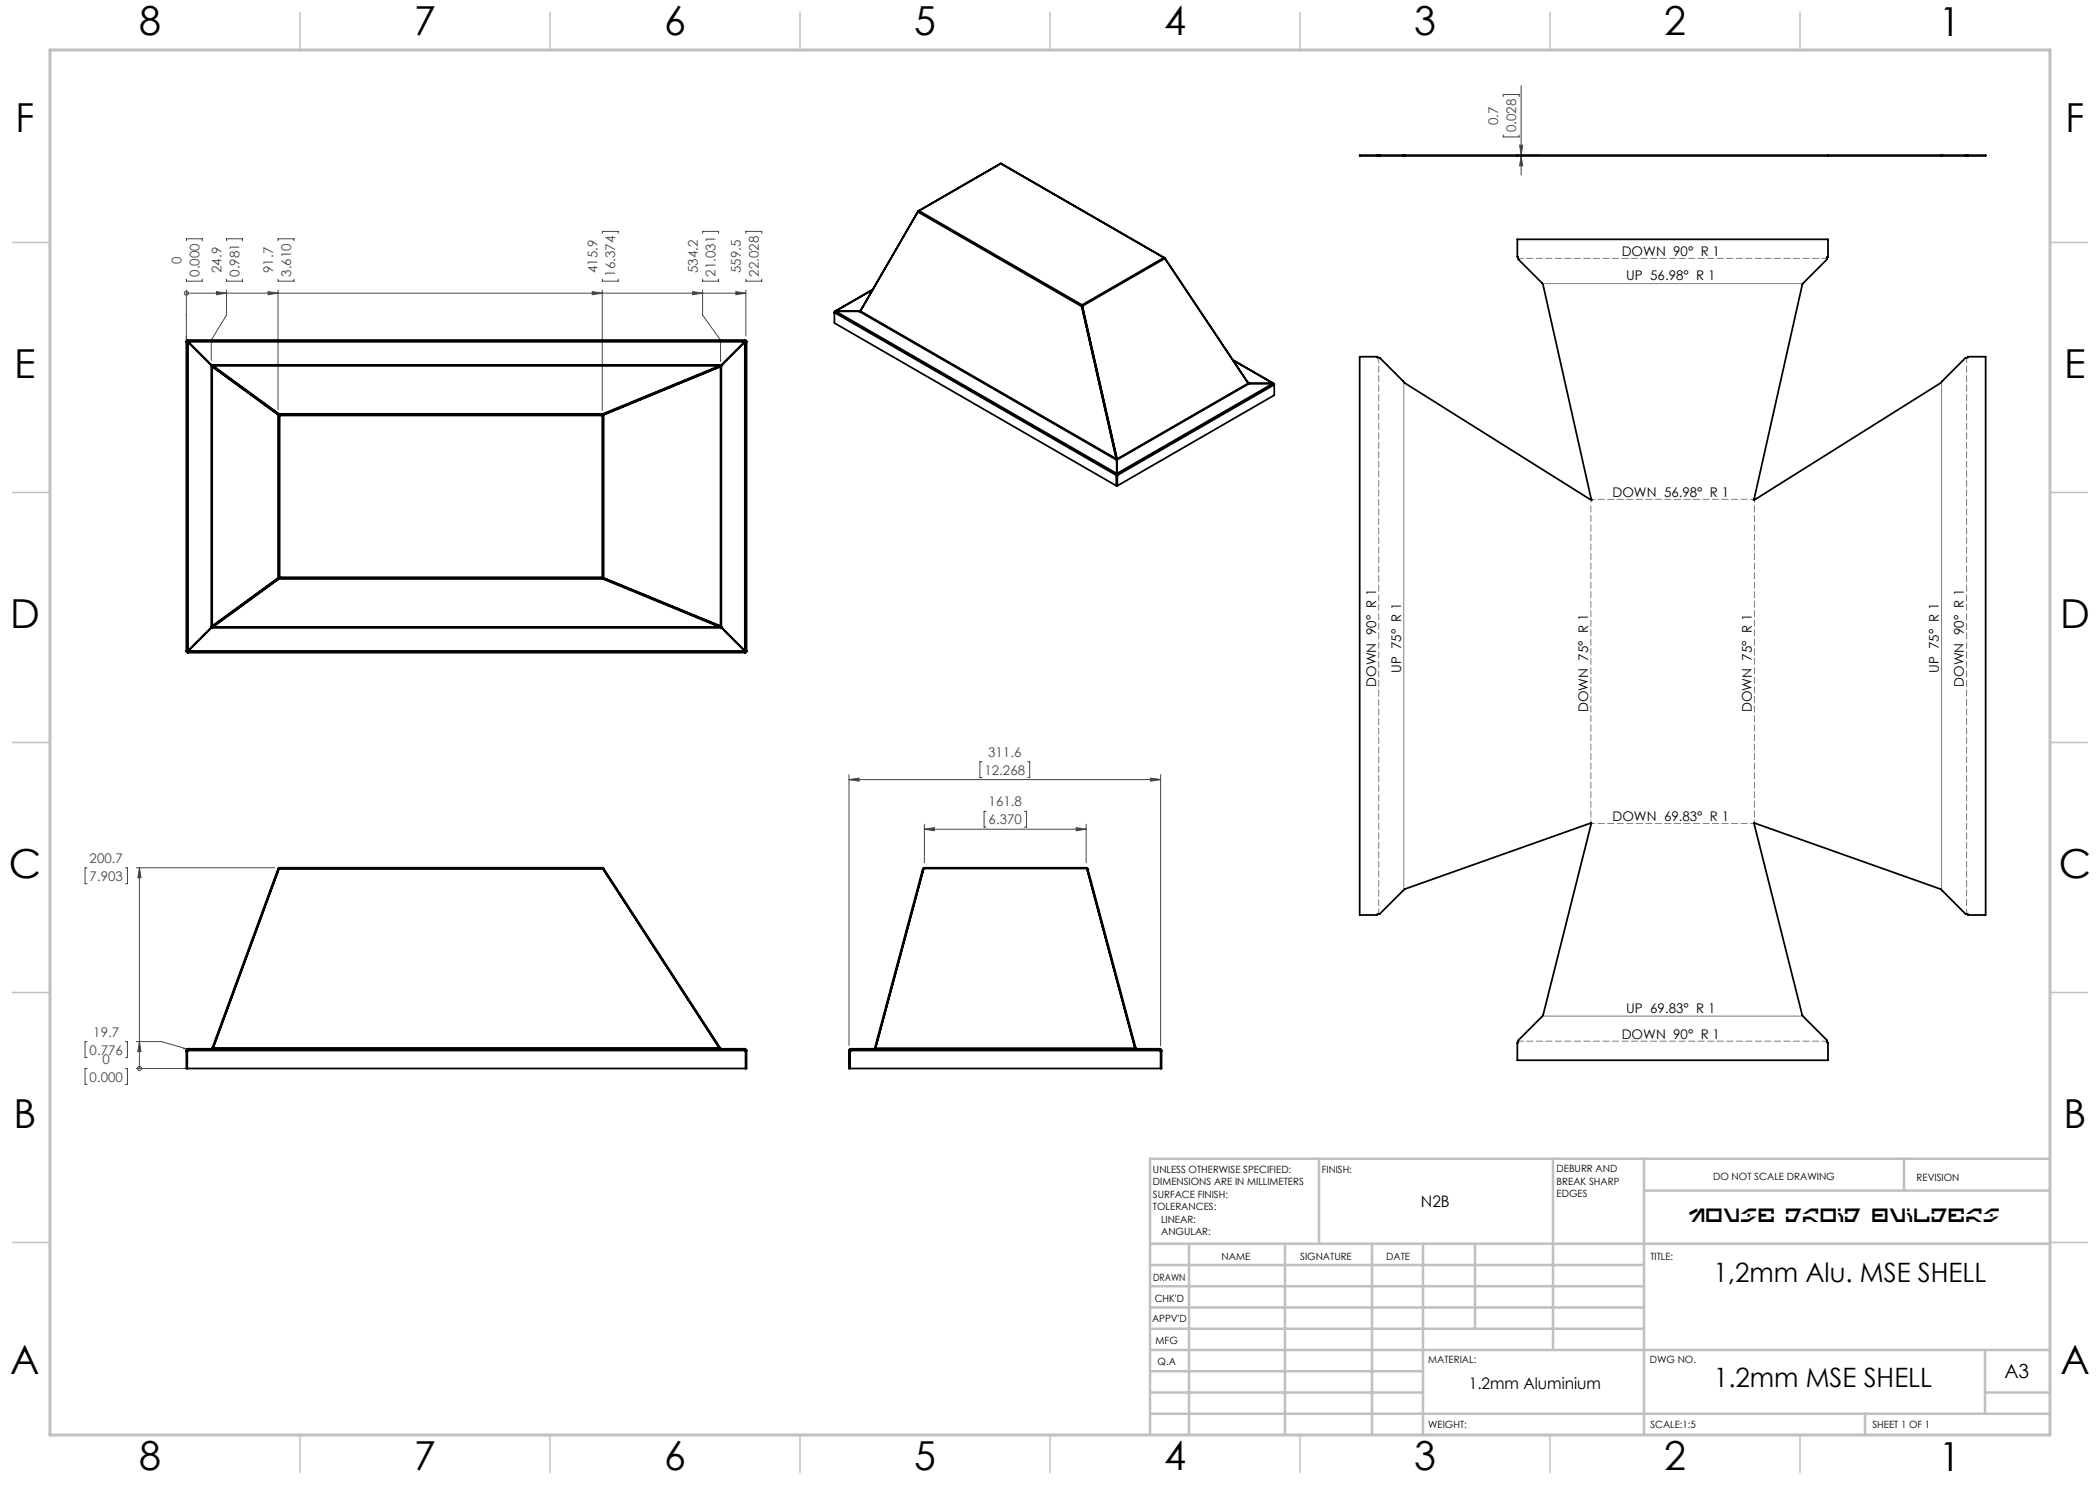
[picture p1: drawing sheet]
<svg xmlns="http://www.w3.org/2000/svg" width="420mm" height="297mm" viewBox="0 0 420 297" stroke-linecap="round" stroke-linejoin="round" font-family="sans-serif">
<g fill="none" stroke="#464646" stroke-width=".2">
<path d="M300.6 19.3v-.4h3.2v.4M304.2 17.1v17.9M300.6 27v.4h3.2v-.4M303.2 31.2h4.4M303.2 31h4.4M303.9 29h.6l-.3 2zM304.2 31.2l.3 2h-.6zM37.3 58.6h.1M37.3 58v10M37.3 58.6h111.9M37.3 48.2v-.4h3.2v.4M37.3 55.8v.4h3.2v-.4"/>
<path d="M43.3 58.3l2 .3-2 .3zM45.3 58v5l-3 5v4.1M45.3 55.8v.4h3.2v-.4M45.3 48.2v-.4h3.2v.4M53.6 58.3l2 .3-2 .3zM55.6 58v24M55.6 55.8v.4h3.2v-.4M55.6 48.2v-.4h3.2v.4M118.5 58.3l2 .3-2 .3zM120.5 58v24.1M120.5 55.8v.4h3.1v-.4M120.5 46.7v-.4h3.1v.4"/>
<path d="M138.5 58.3l2 .3-2 .3zM140.5 58v5l3.6 5v4.3M140.5 55.8v.4h3.2v-.4M140.5 46.7v-.4h3.2v.4M147.2 58.3l2 .3-2 .3zM149.2 58v9.2M149.2 55.8v.4h3.2v-.4M149.2 46.7v-.4h3.2v.4M169.8 154.9v54.2M169.8 155.9h62.3M169.8 155.9l2-.3v.6zM196.4 152.3h-.4v3.2h.4"/>
<path d="M205.5 152.3h.4v3.2h-.4M230.1 155.6l2 .3-2 .3zM232.1 154.9v54.3M17.4 173.6h-.4v3.1h.4M25.1 173.6h.4v3.1h-.4M27.3 173.6h27.6M27.9 173.6l.3 2h-.6zM27.9 173.6v40.1M184.9 164.8v7.8M184.9 165.8h32.3M184.9 165.8l2-.3v.7zM197.2 162.3h-.4v3.1h.4"/>
<path d="M204.9 162.3h.4v3.1h-.4M215.2 165.5l2 .3-2 .4zM217.2 164.8v7.8M17.4 213.7h-.4v3.2h.4M17.4 208.3h-.4v3.2h.4M25.1 213.7h.4v3.2h-.4M25.1 208.3h.4v3.2h-.4M27.3 213.7h10M27.3 208.3h5l5 1.5h-.6M27.9 208.3l.3 2h-.6zM27.9 213.7h.1"/>
<circle cx="37.3" cy="58.6" r=".41"/>
<circle cx="27.9" cy="213.7" r=".41"/>
</g>
<path d="M308.5 56.7h52.1M280.8 76.4v101.6M388.3 76.4v101.6M308.5 203.2h52.1" fill="none" stroke="#808080" stroke-width=".2"/>
<path d="M303.7 51.7h61.7M393.3 71.5v111.3M275.7 182.8v-111.3M365.4 208.2h-61.7" fill="none" stroke="#808080" stroke-width=".2" stroke-dasharray="1.3 .6" stroke-dashoffset=".2"/>
<path d="M318.3 99.9h32.5M350.8 164.7h-32.5" fill="none" stroke="#808080" stroke-width=".2" stroke-dasharray="1.3 .6" stroke-dashoffset=".6"/>
<path d="M350.9 99.9v64.7M318.2 164.6v-64.7" fill="none" stroke="#808080" stroke-width=".2" stroke-dasharray="1.3 .6" stroke-dashoffset=".7"/>
<path d="M410 231.8v55.2h-187.2" fill="none" stroke="#c0c0c0" stroke-width=".2"/>
<g fill="none" stroke="#c0c0c0" stroke-width=".5">
<path d="M263.8 231.8v17M310.6 231.8v38.2M328.8 231.8v55.2M328.8 238.1h81.2M380.8 231.8v6.3M410 231.8h-180v55.2M230 248.8h180M230 257.3h98.8M230 253h98.8M237.8 248.8v38.2M257 248.8v38.2M274.4 248.8v38.2"/>
<path d="M284.6 248.8v38.2M295 248.8v17M230 265.8h98.8M230 261.5h98.8M230 278.5h54.6M230 274.3h54.6M230 270h180M397 278.5h13M397 270v12.8M230 282.8h180M373 282.8v4.2"/>
</g>
<g fill="none" stroke="#c0c0c0" stroke-width=".3">
<path d="M60 2.5v7.5M110 2.5v7.5M160 2.5v7.5M210 2.5v7.5M260 2.5v7.5M310 2.5v7.5M360 2.5v7.5M2.5 48.5h7.5M410 48.5h7.5M2.5 98.5h7.5M410 98.5h7.5M2.5 148.5h7.5"/>
<path d="M410 148.5h7.5M2.5 198.5h7.5M410 198.5h7.5M2.5 248.5h7.5M410 248.5h7.5M60 287v7.5M110 287v7.5M160 287v7.5M210 287v7.5M260 287v7.5M310 287v7.5M360 287v7.5"/>
</g>
<path d="M10 10h400v277h-400z" fill="none" stroke="#c0c0c0" stroke-width=".6"/>
<g fill="#464646">
<path d="M27.9 208.3l.3 2h-.6zM27.9 173.6l.3 2h-.6z"/>
<path d="M43.3 58.3l2 .3-2 .3zM53.6 58.3l2 .3-2 .3zM118.5 58.3l2 .3-2 .3zM138.5 58.3l2 .3-2 .3zM147.2 58.3l2 .3-2 .3z"/>
<path d="M184.9 165.8l2-.3v.7zM215.2 165.5l2 .3-2 .4zM169.8 155.9l2-.3v.6zM230.1 155.6l2 .3-2 .3z"/>
<path d="M304.2 31.2l.3 2h-.6zM303.9 29h.6l-.3 2z"/>
</g>
<g fill="none" stroke="#000" stroke-width=".35">
<path d="M200.2 32.7l32.7 18.9M200.2 32.7l-16.5 9.5M200.2 32.7l-16.4 9.5M200.2 32.7l32.6 18.9M271.9 31h125.2v.2h-125.2zM275.5 31v.2M276 31v.2M280.6 31v.2M280.9 31v.2M303.5 31v.2M365.6 31v.2M388.1 31v.2"/>
<path d="M388.5 31v.2M393.1 31v.2M393.5 31v.2M393.6 31v.2M174.5 58l-7.3 4.2M174.5 57.9l-7.5 4.3M183.6 42.4l-11.5 19.8M183.6 42.4l32.7 18.9M183.6 42.3l-11.5 19.8M183.6 42.3h.1M183.8 42.2l-.2 .2M183.8 42.2l-.2 .1"/>
<path d="M183.8 42.2l32.6 18.8M232.8 51.6l.2 .1M232.8 51.6h.2M232.8 51.6l-16.4 9.4M233 51.7l-16.5 9.5M233 51.7l16.6 25M233 51.6l16.6 24.9M233 51.6v.1M37.4 68.4h-.1h.3M37.4 68.4h.2M37.4 68.4v-.2h-.1v62.1h.1v-.1M37.6 68.2v-.2l.1 .4"/>
<path d="M37.6 68.2l.1 .2M37.6 68.2h-.1v-.2h111.6v.2h-.1M37.6 68.4v61.7M37.6 68.4l4.7 4.7M37.7 68.4h111.2M37.7 68.4l4.6 4.6M42.3 73.1l.1 .3M42.3 73.1l.3 .3M42.3 73.1v52.4M42.3 73l.3 .2M42.3 73l.3 .3M42.3 73h102"/>
<path d="M42.4 73.4h.2M42.4 73.4v51.8M42.4 73.4l13.2 9.6M42.6 73.4l13.1 9.6M42.6 73.2h101.3M42.6 73.2l13.2 9.6M42.6 73.3l13.2 9.6M42.6 73.2v.1M143.9 73.2l-23.3 9.6M143.9 73.2v.1M143.9 73.3l-23.3 9.6M144 73.3l-23.4 9.7"/>
<path d="M144 73.3h.1M144.1 73.3l-23.4 9.7M144.1 73.3v51.9M144.3 73.1l-.2 .2M144.3 73.1l-.3 .2M144.3 73.1v52.3M144.3 73l-.4 .2M144.3 73l-.4 .3M148.9 68.4l-4.6 4.6M149 68.2v-.2l-.1 .4M149 68.2l-.1 .2M149 68.4v61.7"/>
<path d="M149 68.4l-4.7 4.7M149.2 68.4h.1h-.3M149.2 68.4h-.2M149.2 68.4v-.2h.1v62.1h-.1v-.1M166.9 62.4v2.2l56.4 32.6M166.9 62.4l.1 .1M167 62.5h.1M167 62.3v.1M167 62.4h-.1M167.1 62.3h-.1M167.2 62.3l56.1 32.4-.1 .3M167.2 62.3l-.2 .2 56.3 32.6"/>
<path d="M167.2 62.2l-.2 .1M167.2 62.2v.1M171.8 62.3l51.5 29.7M171.9 62.2l-4.7 .1M171.9 62.2v.1M172.1 62.1l-.2 .1M172.1 62.1v.1M172.1 62.2l-.3 .1M172.1 62.2l51.1 29.5M216.3 61.3l6.9 30.4M216.4 61.3h-.1M216.4 61.3l6.9 30.4"/>
<path d="M216.4 61l-.1 .3M216.4 61.1v.2M216.4 61l.1 .2M216.4 61.1v.1M216.4 61v.1M216.4 61.2l7 30.6M216.5 61.2l6.9 30.6M216.5 61.2h-.1M246.6 72l8.1 4.7M246.6 72.1l8 4.6M249.6 76.5l.3 .2M249.6 76.5v.1"/>
<path d="M249.6 76.7h.2M249.6 76.7l-26.2 15.1M249.8 76.7l-26.4 15.3M249.8 76.7h4.8M249.9 76.7h4.7M249.9 76.7h.1M254.6 76.7l.2 .3M254.6 76.7l-31.2 18 .1 .3M254.6 76.7l.2 .1M254.6 76.7h.1M254.7 76.8h.1M254.8 76.9h.1"/>
<path d="M254.8 76.8h.1M254.8 76.8l.1 .1M254.8 76.8l-.1 .1M254.8 76.9l-31.3 18.1M254.9 76.9v2.1l-31.4 18.2M254.9 76.9h-.1M271.9 71.3h3.6v.2l.5 .1 4.9 5 37.5 23.4-9.8-43.1-4.9-5-.1-.5h-.1v-3.5h62.1v3.5h-.2v.5l-4.9 5-9.8 43.1 37.4-23.4 5-5 .5-.1v-.2h3.5v111.7h-3.5v-.1l-.5-.1-5-5-37.3-13.2 9.7 38.5 4.9 4.9v.5h.2v3.6h-62.1v-3.6h.1l.1-.5 4.9-4.9 9.7-38.5-37.4 13.2-4.9 5-.5 .1v.1h-3.6zM55.6 83l.3 .1M55.6 83h.1M55.6 83v32.6M55.7 83l.2 .1M55.8 82.8l.1 .3"/>
<path d="M55.8 82.9l.1 .2M55.8 82.8h64.8M55.8 82.8v.1M55.9 83.1v32.4M55.9 83.1h64.6M120.5 83.1v32.4M120.6 82.8l-.1 .3M120.6 82.9l-.1 .2M120.6 82.8v.1M120.6 83l-.1 .1M120.6 83h.1M120.7 83l-.2 .1"/>
<path d="M120.7 83v32.6M223.2 91.7l.1 .3M223.3 95h-.1M223.3 95v.1M223.3 95h.1M223.3 95.1v2.1M223.3 91.7v.3M223.3 91.7h-.1M223.3 92v3M223.3 95.1h.1M223.4 91.8v.2M223.4 95.1l.1 2.1"/>
<path d="M223.4 95.1h.1M223.4 92l.1 3M223.4 91.8h.1M223.5 95.1v2.1M223.5 95l-.1 .1M223.5 95h.1M223.5 95v.1M223.5 95.1h.1M55.6 115.6h.1M55.6 115.6l-13.2 9.6M55.7 115.6l-13.1 9.6M55.8 115.6v.2"/>
<path d="M55.8 115.8h64.8M55.8 115.8l-13.2 9.6M55.8 115.6l-13.2 9.6M55.9 115.5l-.3 .1M55.9 115.5l-.2 .1M55.9 115.5l-.1 .3M55.9 115.5l-.1 .1M55.9 115.5h64.6M120.5 115.5l.2 .1M120.5 115.5l.1 .1M120.5 115.5l.1 .3M120.6 115.6v.2"/>
<path d="M120.6 115.8l23.3 9.6M120.6 115.6l23.3 9.6M120.6 115.6h.1M120.6 115.6l23.5 9.6M37.6 130.1l-.3 .1h.1M37.6 130.1l-.2 .1M37.6 130.4h-.1v.1h111.6v-.1h-.1M37.7 130.2l-.1 .3v-.1M37.7 130.2l-.1 .2M37.7 130.2h111.2M42.3 125.5l-4.7 4.6M42.3 125.6h102"/>
<path d="M42.3 125.6l-4.6 4.6M42.4 125.2l-.1 .3M42.4 125.2h.2M42.6 125.2l-.3 .3M42.6 125.4l-.3 .2M42.6 125.2l-.3 .4M42.6 125.2v.2M42.6 125.4h101.3M143.9 125.4l.4 .2M143.9 125.2l.4 .4M143.9 125.2v.2M144.1 125.2l.2 .2"/>
<path d="M144.1 125.2h-.1l.3 .2M144.3 125.4l4.7 4.7M144.3 125.6l4.6 4.6M148.9 130.2l.1 .3v-.1M148.9 130.2l.1 .2M149 130.1l.3 .1h-.1M149 130.1l.2 .1M55.6 173.8l-13.2 35.8M55.6 173.8h.1M55.7 173.8l-13.1 35.9-.2-.1M55.8 173.8h64.8M55.8 173.8l-13.2 35.8"/>
<path d="M55.8 173.7l-.1 .1M55.9 173.6l-.1 .2M55.9 173.6l-.3 .2M55.9 173.6h64.6M120.5 173.6l.1 .2M120.5 173.6l.2 .1M120.6 173.7v.1M120.6 173.8l23.3 35.8M120.6 173.8l23.3 35.9M120.7 173.7l23.4 36M120.7 173.7l-.1 .1M184.5 173.8l-9.5 35.8"/>
<path d="M184.5 173.8h.2M184.7 173.8l-9.6 35.8M184.7 173.8h.1M184.7 173.7h32.7M184.7 173.7l-9.6 36M184.9 173.6l-.2 .1M184.9 173.6l-.4 .2M184.9 173.6h32.3M217.2 173.6l.2 .1M217.2 173.6l.4 .2M217.4 173.7l9.6 36M217.4 173.8h.1"/>
<path d="M217.4 173.8l9.6 35.8M217.6 173.8h-.2M217.6 173.8l9.6 35.8M37.3 210.1h.1M37.3 210.2h.1M37.3 210.1v3.6h.1v-3.6M37.6 210.1h.1M37.6 209.8l-.3 .3M37.6 209.8l-.2 .3M37.6 210.1h111.4M37.6 209.8h111.4M37.6 210.1l-.1 .1v3.5h111.6v-3.5l-.1-.1"/>
<path d="M37.7 209.8l-.1 .3M42.4 209.6l-.1 .2M42.6 209.6l-.3 .2M42.6 209.6h101.3M143.9 209.6l.4 .2M144.1 209.7l.2 .1M144.1 209.7h-.1M148.9 209.8l.1 .3M149 209.8l.3 .3M149 209.8l.2 .3M149.2 210.1h.1M149.2 210.2h.1"/>
<path d="M149.2 210.1v3.6h.1v-3.6M169.8 210.1h.1M169.8 210.2h.1M169.8 210.1v3.6h.1v-3.6M170.1 210.1h.1M170.1 209.8l-.3 .3M170.1 209.8l-.2 .3M170.1 210.1h61.9M170.1 209.8h61.9M170.1 210.1l-.1 .1v3.5h62.1v-3.5l-.1-.1M170.2 209.8l-.1 .3M175 209.6l-.2 .2"/>
<path d="M175 209.6h.1M175.1 209.7l-.2 .1M175.1 209.7h51.9M175.1 209.6h.1M227 209.6h.1M227 209.7l.2 .1M227.2 209.6l.2 .2M227.2 209.6h-.2M231.9 209.8l.1 .3M232 209.8l.3 .3M232 209.8l.2 .3M232.2 210.1h.1"/>
<path d="M232.2 210.2h.1M232.2 210.1v3.6h.1v-3.6"/>
</g>
<g fill="#000">
<path d="M120.3 83.1a.17 .17 0 0 1 .3 0 .17 .17 0 0 1-.3 0zM55.8 115.5a.17 .17 0 0 1 .3 0 .17 .17 0 0 1-.3 0zM42.1 73a.2 .2 0 0 1 .4 0 .2 .2 0 0 1-.4 0zM144.1 73a.2 .2 0 0 1 .4 0 .2 .2 0 0 1-.4 0zM42.1 125.6a.2 .2 0 0 1 .4 0 .2 .2 0 0 1-.4 0zM144.1 125.6a.2 .2 0 0 1 .4 0 .2 .2 0 0 1-.4 0zM42.1 73.1a.17 .17 0 0 1 .3 0 .17 .17 0 0 1-.3 0zM42.1 125.5a.17 .17 0 0 1 .3 0 .17 .17 0 0 1-.3 0zM144.1 73.1a.17 .17 0 0 1 .3 0 .17 .17 0 0 1-.3 0zM144.1 125.4a.17 .17 0 0 1 .3 0 .17 .17 0 0 1-.3 0zM37.5 68.4a.2 .2 0 0 1 .4 0 .2 .2 0 0 1-.4 0zM148.7 68.4a.2 .2 0 0 1 .4 0 .2 .2 0 0 1-.4 0zM148.8 68.4a.17 .17 0 0 1 .3 0 .17 .17 0 0 1-.3 0zM37.4 68.4a.2 .2 0 0 1 .4 0 .2 .2 0 0 1-.4 0zM37.4 130.1a.2 .2 0 0 1 .4 0 .2 .2 0 0 1-.4 0zM148.8 130.1a.17 .17 0 0 1 .3 0 .17 .17 0 0 1-.3 0zM148.7 130.2a.2 .2 0 0 1 .4 0 .2 .2 0 0 1-.4 0zM37.5 130.2a.2 .2 0 0 1 .4 0 .2 .2 0 0 1-.4 0z"/>
<circle cx="149" cy="210.1" r=".17"/>
<circle cx="232" cy="210.1" r=".17"/>
</g>
<g font-size="8">
<text x="27.8" y="7">8</text>
<text x="82.8" y="7.1">7</text>
<text x="132.8" y="7.1">6</text>
<text x="182.8" y="7.1">5</text>
<text x="232.8" y="7.1">4</text>
<text x="282.8" y="7.1">3</text>
<text x="332.8" y="7.1">2</text>
<text x="387.8" y="7.1">1</text>
<text x="3.1" y="26.3">F</text>
<text x="413.1" y="26.3">F</text>
<text x="2.9" y="75.7">E</text>
<text x="412.9" y="75.7">E</text>
<text x="2" y="125.7">D</text>
<text x="412" y="125.7">D</text>
<text x="1.8" y="175.7">C</text>
<text x="411.8" y="175.7">C</text>
<text x="2.7" y="225.7">B</text>
<text x="412.7" y="225.7">B</text>
<text x="2.1" y="274.8">A</text>
<text x="412.1" y="274.8">A</text>
<text x="27.8" y="294">8</text>
<text x="82.8" y="294.1">7</text>
<text x="132.8" y="294.1">6</text>
<text x="182.8" y="294.1">5</text>
<text x="232.8" y="294.1">4</text>
<text x="282.8" y="294.1">3</text>
<text x="332.8" y="294.1">2</text>
<text x="387.8" y="294.1">1</text>
</g>
<g font-size="5.3">
<text x="342.7" y="256.5">1,2mm Alu. MSE SHELL</text>
<text x="342.8" y="277.4">1.2mm MSE SHELL</text>
</g>
<text font-size="4.9" x="337.8" y="244.3">MOUSE DROID BUILDERS</text>
<text font-size="3.9" x="400.9" y="275.5">A3</text>
<g font-size="3.2">
<text x="284.2" y="241.4">N2B</text>
<text x="293.8" y="277.9">1.2mm Aluminium</text>
</g>
<g font-size="2.7" fill="#464646">
<text x="299.7" y="25" transform="rotate(-90 299.7 25)">0.7</text>
<text x="303.2" y="26.5" transform="rotate(-90 303.2 26.5)">0.028</text>
<text x="36.3" y="52.7" transform="rotate(-90 36.3 52.7)">0</text>
<text x="39.9" y="55.3" transform="rotate(-90 39.9 55.3)">0.000</text>
<text x="44.3" y="54.6" transform="rotate(-90 44.3 54.6)">24.9</text>
<text x="47.9" y="55.3" transform="rotate(-90 47.9 55.3)">0.981</text>
<text x="54.6" y="54.6" transform="rotate(-90 54.6 54.6)">91.7</text>
<text x="58.2" y="55.3" transform="rotate(-90 58.2 55.3)">3.610</text>
<text x="119.5" y="54.6" transform="rotate(-90 119.5 54.6)">415.9</text>
<text x="123.1" y="55.3" transform="rotate(-90 123.1 55.3)">16.374</text>
<text x="139.5" y="54.6" transform="rotate(-90 139.5 54.6)">534.2</text>
<text x="143.1" y="55.3" transform="rotate(-90 143.1 55.3)">21.031</text>
<text x="148.2" y="54.6" transform="rotate(-90 148.2 54.6)">559.5</text>
<text x="151.8" y="55.3" transform="rotate(-90 151.8 55.3)">22.028</text>
<text x="196.9" y="154.9">12.268</text>
<text x="197.6" y="151.4">311.6</text>
<text x="197.7" y="161.3">161.8</text>
<text x="197.7" y="164.9">6.370</text>
<text x="17.9" y="172.6">200.7</text>
<text x="17.9" y="176.2">7.903</text>
<text x="18.7" y="207.3">19.7</text>
<text x="17.9" y="210.9">0.776</text>
<text x="20.5" y="212.7">0</text>
<text x="17.9" y="216.3">0.000</text>
</g>
<g font-size="2.7">
<text x="324.3" y="51.2">DOWN 90° R 1</text>
<text x="325.2" y="56.1">UP 56.98° R 1</text>
<text x="322.5" y="99.4">DOWN 56.98° R 1</text>
<text x="275.2" y="137.4" transform="rotate(-90 275.2 137.4)">DOWN 90° R 1</text>
<text x="280.2" y="134.6" transform="rotate(-90 280.2 134.6)">UP 75° R 1</text>
<text x="387.8" y="134.6" transform="rotate(-90 387.8 134.6)">UP 75° R 1</text>
<text x="392.8" y="137.4" transform="rotate(-90 392.8 137.4)">DOWN 90° R 1</text>
<text x="317.7" y="142.5" transform="rotate(-90 317.7 142.5)">DOWN 75° R 1</text>
<text x="350.4" y="142.5" transform="rotate(-90 350.4 142.5)">DOWN 75° R 1</text>
<text x="322.5" y="164.2">DOWN 69.83° R 1</text>
<text x="325.2" y="202.6">UP 69.83° R 1</text>
<text x="324.3" y="207.7">DOWN 90° R 1</text>
</g>
<g font-size="2">
<text x="230.6" y="234.6">UNLESS OTHERWISE SPECIFIED:</text>
<text x="230.6" y="237.1">DIMENSIONS ARE IN MILLIMETERS</text>
<text x="230.6" y="239.6">SURFACE FINISH:</text>
<text x="264.4" y="234.6">FINISH:</text>
<text x="311.3" y="234.5">DEBURR AND</text>
<text x="311.3" y="237">BREAK SHARP</text>
<text x="311.3" y="239.5">EDGES</text>
<text x="342.6" y="236">DO NOT SCALE DRAWING</text>
<text x="383.3" y="236.2">REVISION</text>
<text x="230.6" y="242.1">TOLERANCES:</text>
<text x="232.2" y="244.6">LINEAR:</text>
<text x="232.2" y="247.1">ANGULAR:</text>
<text x="244.3" y="252">NAME</text>
<text x="260" y="251.9">SIGNATURE</text>
<text x="277.2" y="251.9">DATE</text>
<text x="330.1" y="251.9">TITLE:</text>
<text x="230.6" y="256.1">DRAWN</text>
<text x="230.9" y="260.3">CHK'D</text>
<text x="230.4" y="264.4">APPV'D</text>
<text x="231.1" y="268.8">MFG</text>
<text x="231.5" y="273">Q.A</text>
<text x="285.6" y="272.5">MATERIAL:</text>
<text x="330" y="272.5">DWG NO.</text>
<text x="285.6" y="285.5">WEIGHT:</text>
<text x="330.1" y="285.6">SCALE:1:5</text>
<text x="374.5" y="285.6">SHEET 1 OF 1</text>
</g>
</svg>
